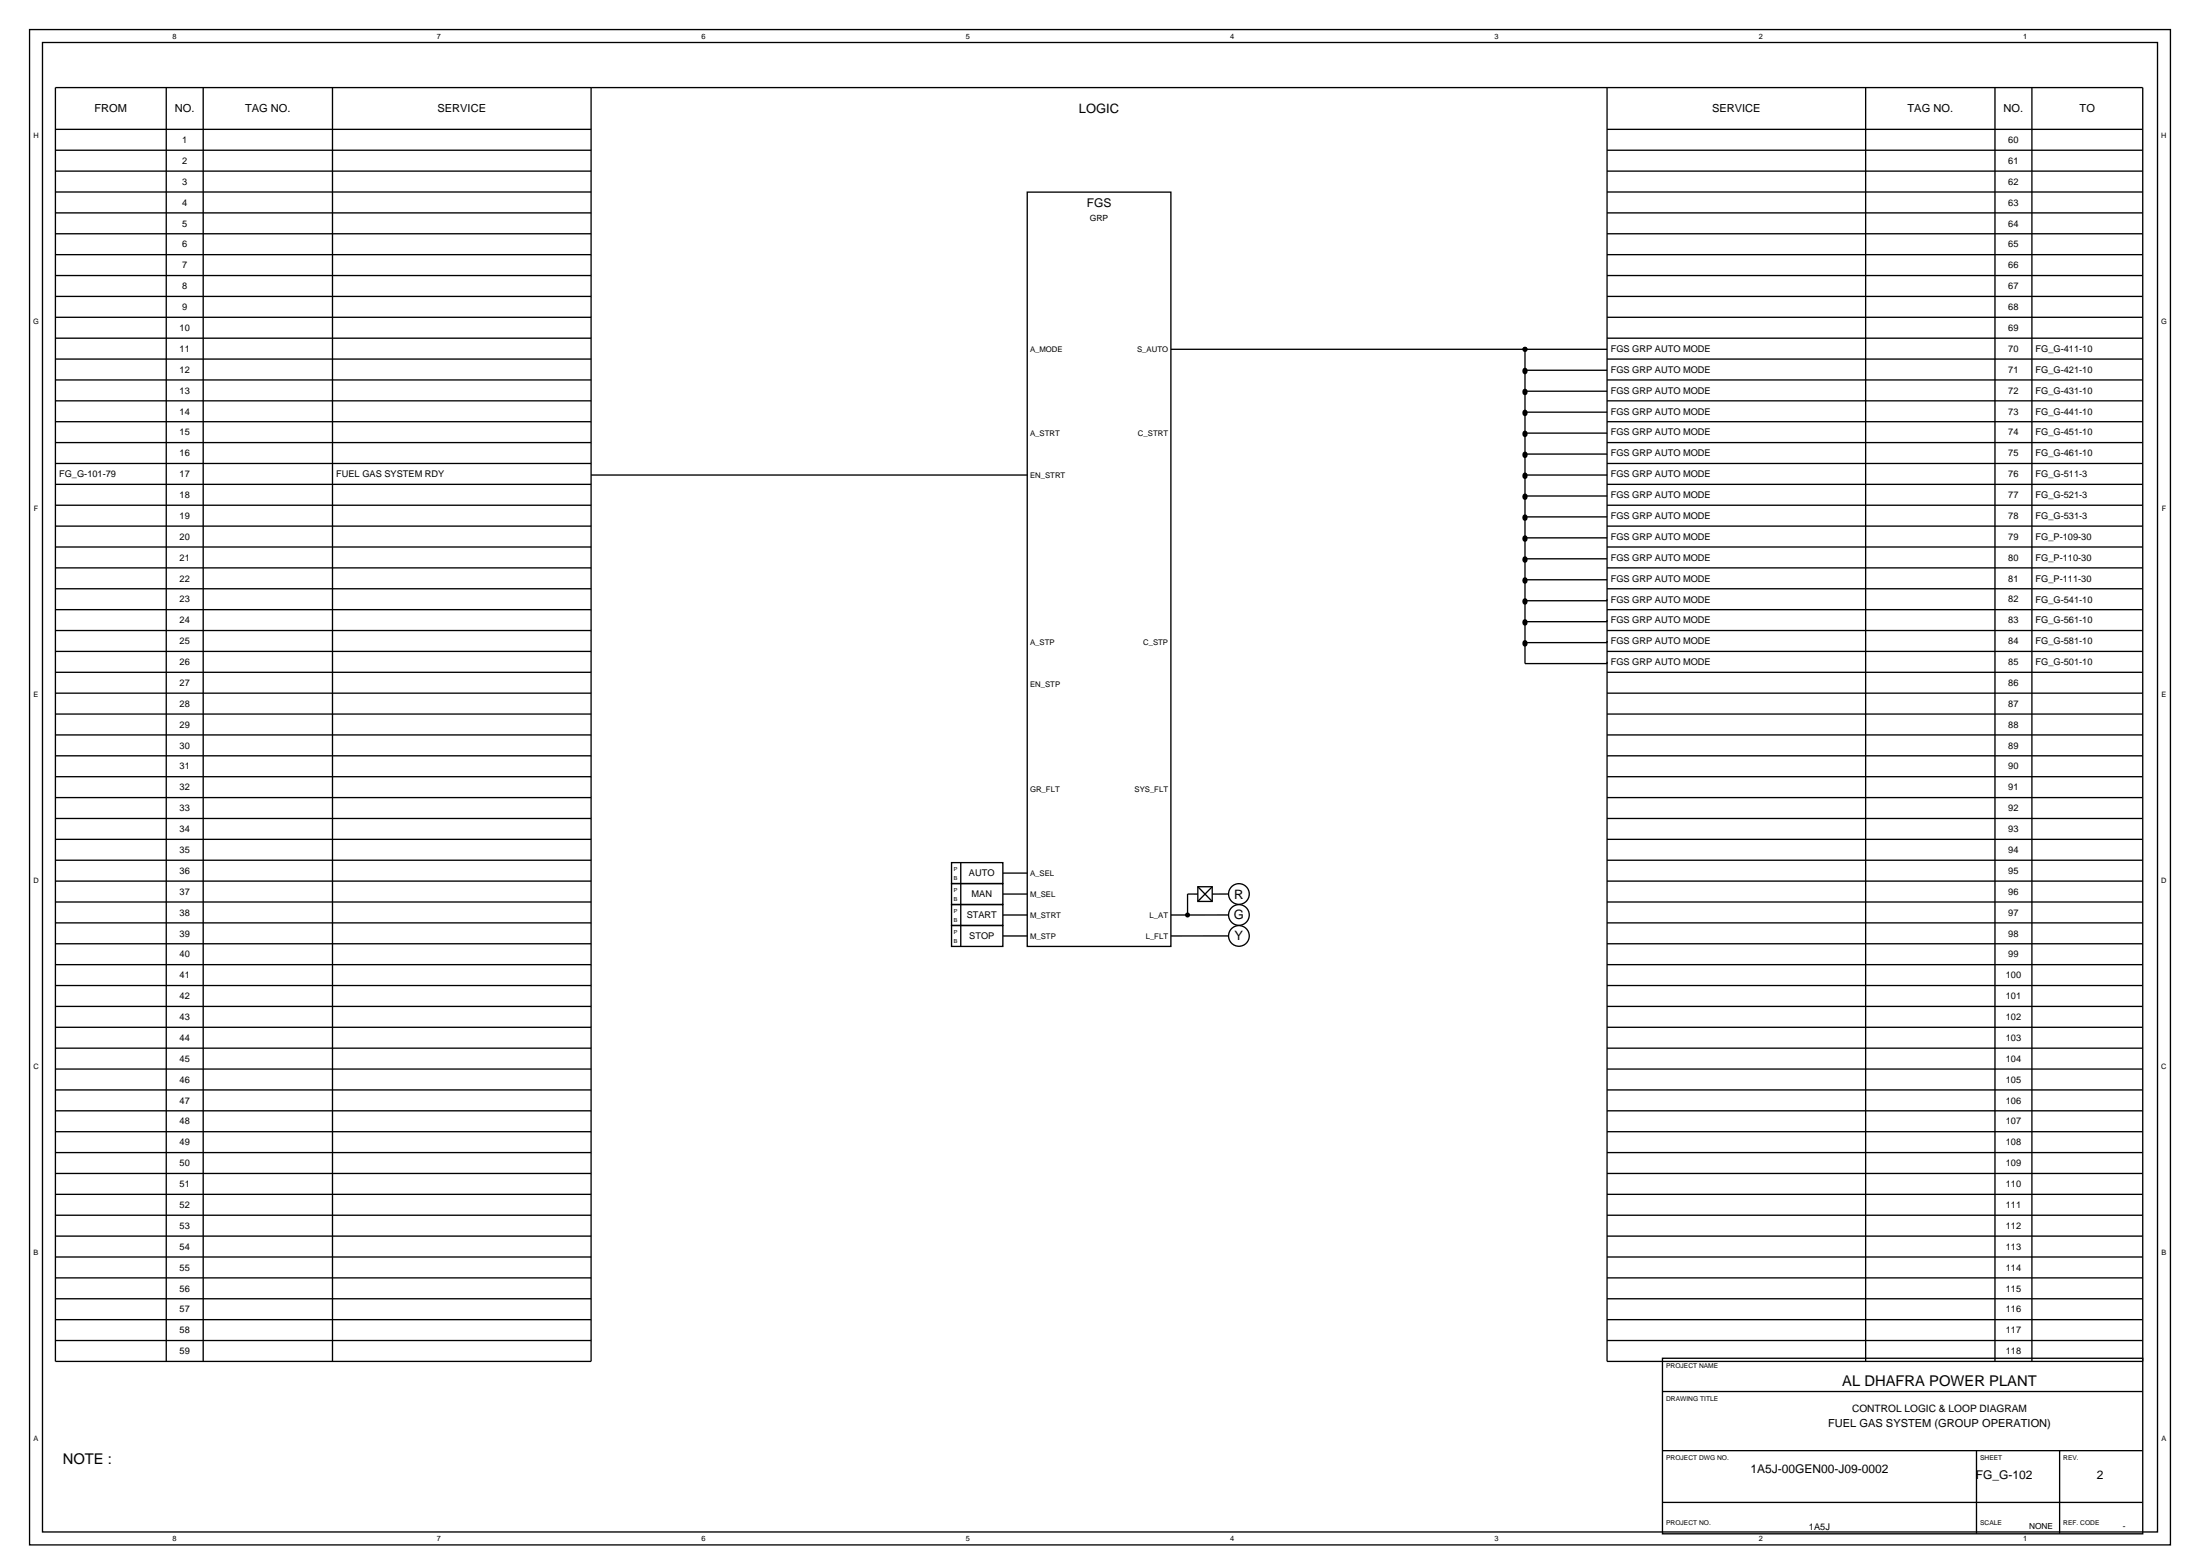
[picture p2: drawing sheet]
<svg xmlns="http://www.w3.org/2000/svg" width="420mm" height="297mm" viewBox="0 0 420 297" stroke-linecap="round" stroke-linejoin="round" font-family="sans-serif">
<g fill="none" stroke="#000" stroke-width=".25">
<path d="M5.6 5.6h408.9v289.3h-408.9zM8.1 8.1h403.9v284.4h-403.9zM31.7 16.7v243.2M38.8 16.7v243.2M63.5 16.7v243.2M112.9 16.7v243.2h-102.3v-243.2h398.6v243.2h-102.3v-243.2M356.3 16.7v243.2M381 16.7v243.2M388.1 16.7v243.2M10.6 24.7h102.3M10.6 28.7h102.3M10.6 32.7h102.3"/>
<path d="M10.6 36.7h102.3M196.2 36.7h27.4v144h-27.4zM306.9 24.7h102.3M306.9 28.7h102.3M306.9 32.7h102.3M306.9 36.7h102.3M10.6 40.6h102.3M10.6 44.6h102.3M10.6 48.6h102.3M10.6 52.6h102.3M10.6 56.6h102.3M306.9 40.6h102.3"/>
<path d="M306.9 44.6h102.3M306.9 48.6h102.3M306.9 52.6h102.3M306.9 56.6h102.3M10.6 60.6h102.3M10.6 64.6h102.3M10.6 68.5h102.3M10.6 72.5h102.3M10.6 76.5h102.3M223.6 66.7h83.3M291.2 66.7v60h15.7M291.2 70.7h15.7"/>
<path d="M291.2 74.7h15.7M291.2 78.7h15.7M306.9 60.6h102.3M306.9 64.6h102.3M306.9 68.5h102.3M306.9 72.5h102.3M306.9 76.5h102.3M10.6 80.5h102.3M10.6 84.5h102.3M10.6 88.5h102.3M10.6 92.5h102.3M10.6 96.4h102.3"/>
<path d="M112.9 90.7h83.3M291.2 82.7h15.7M291.2 86.7h15.7M291.2 90.7h15.7M291.2 94.7h15.7M291.2 98.7h15.7M306.9 80.5h102.3M306.9 84.5h102.3M306.9 88.5h102.3M306.9 92.5h102.3M306.9 96.4h102.3M10.6 100.4h102.3"/>
<path d="M10.6 104.4h102.3M10.6 108.4h102.3M10.6 112.4h102.3M10.6 116.4h102.3M291.2 102.7h15.7M291.2 106.7h15.7M291.2 110.7h15.7M291.2 114.7h15.7M291.2 118.7h15.7M306.9 100.4h102.3M306.9 104.4h102.3M306.9 108.4h102.3"/>
<path d="M306.9 112.4h102.3M306.9 116.4h102.3M10.6 120.4h102.3M10.6 124.4h102.3M10.6 128.3h102.3M10.6 132.3h102.3M10.6 136.3h102.3M291.2 122.7h15.7M306.9 120.4h102.3M306.9 124.4h102.3M306.9 128.3h102.3M306.9 132.3h102.3"/>
<path d="M306.9 136.3h102.3M10.6 140.3h102.3M10.6 144.3h102.3M10.6 148.3h102.3M10.6 152.3h102.3M10.6 156.2h102.3M306.9 140.3h102.3M306.9 144.3h102.3M306.9 148.3h102.3M306.9 152.3h102.3M306.9 156.2h102.3M10.6 160.2h102.3"/>
<path d="M10.6 164.2h102.3M10.6 168.2h102.3M10.6 172.2h102.3M10.6 176.2h102.3M181.7 164.7h9.8v4h-9.8zM181.7 168.7h9.8v4h-9.8zM181.7 172.7h9.8v4h-9.8zM181.7 176.7h9.8v4h-9.8zM183.5 164.7v16M191.5 166.7h4.7M191.5 170.7h4.7M191.5 174.7h4.7"/>
<path d="M191.5 178.7h4.7M228.8 169.3h2.7v2.8h-2.7zM228.8 169.3l2.7 2.8M228.8 170.7h-2v4M231.5 169.3l-2.7 2.8M234.6 170.7h-3.1M234.6 174.7h-11M234.6 178.7h-11M306.9 160.2h102.3M306.9 164.2h102.3M306.9 168.2h102.3M306.9 172.2h102.3"/>
<path d="M306.9 176.2h102.3M10.6 180.2h102.3M10.6 184.1h102.3M10.6 188.1h102.3M10.6 192.1h102.3M10.6 196.1h102.3M306.9 180.2h102.3M306.9 184.1h102.3M306.9 188.1h102.3M306.9 192.1h102.3M306.9 196.1h102.3M10.6 200.1h102.3"/>
<path d="M10.6 204.1h102.3M10.6 208.1h102.3M10.6 212.1h102.3M10.6 216h102.3M306.9 200.1h102.3M306.9 204.1h102.3M306.9 208.1h102.3M306.9 212.1h102.3M306.9 216h102.3M10.6 220h102.3M10.6 224h102.3M10.6 228h102.3"/>
<path d="M10.6 232h102.3M10.6 236h102.3M10.6 240h102.3M306.9 220h102.3M306.9 224h102.3M306.9 228h102.3M306.9 232h102.3M306.9 236h102.3M306.9 240h102.3M10.6 243.9h102.3M10.6 247.9h102.3M10.6 251.9h102.3"/>
<path d="M10.6 255.9h102.3M306.9 243.9h102.3M306.9 247.9h102.3M306.9 251.9h102.3M306.9 255.9h102.3M317.5 259.3h91.7v33.5h-91.7zM317.5 265.6h91.7M317.5 276.9h91.7M377.5 276.9v15.9M393.3 276.9v15.9M317.5 286.8h91.7"/>
<circle cx="236.6" cy="178.7" r="1.98"/>
<circle cx="236.6" cy="174.7" r="1.98"/>
<circle cx="236.6" cy="170.7" r="1.98"/>
</g>
<g fill="#000">
<circle cx="291.2" cy="78.7" r=".48"/>
<circle cx="291.2" cy="66.7" r=".48"/>
<circle cx="291.2" cy="70.7" r=".48"/>
<circle cx="291.2" cy="75" r=".48"/>
<circle cx="291.2" cy="71" r=".48"/>
<circle cx="291.2" cy="74.7" r=".48"/>
<circle cx="291.2" cy="79" r=".48"/>
<circle cx="291.2" cy="99" r=".48"/>
<circle cx="291.2" cy="83" r=".48"/>
<circle cx="291.2" cy="82.7" r=".48"/>
<circle cx="291.2" cy="86.7" r=".48"/>
<circle cx="291.2" cy="94.7" r=".48"/>
<circle cx="291.2" cy="91" r=".48"/>
<circle cx="291.2" cy="95" r=".48"/>
<circle cx="291.2" cy="98.7" r=".48"/>
<circle cx="291.2" cy="87" r=".48"/>
<circle cx="291.2" cy="90.7" r=".48"/>
<circle cx="291.2" cy="106.7" r=".48"/>
<circle cx="291.2" cy="111" r=".48"/>
<circle cx="291.2" cy="110.7" r=".48"/>
<circle cx="291.2" cy="115" r=".48"/>
<circle cx="291.2" cy="119" r=".48"/>
<circle cx="291.2" cy="118.7" r=".48"/>
<circle cx="291.2" cy="103" r=".48"/>
<circle cx="291.2" cy="107" r=".48"/>
<circle cx="291.2" cy="102.7" r=".48"/>
<circle cx="291.2" cy="114.7" r=".48"/>
<circle cx="291.2" cy="123" r=".48"/>
<circle cx="291.2" cy="122.7" r=".48"/>
<circle cx="226.8" cy="174.7" r=".48"/>
</g>
<g font-size="2.8">
<text x="351.8" y="264.5">AL DHAFRA POWER PLANT</text>
<text x="12" y="279.4">NOTE :</text>
</g>
<g font-size="2.5">
<text x="206.1" y="21.6">LOGIC</text>
<text x="235.7" y="171.5">R</text>
<text x="235.6" y="175.5">G</text>
<text x="235.8" y="179.5">Y</text>
</g>
<g font-size="2.3">
<text x="207.5" y="39.5">FGS</text>
<text x="334.3" y="281.3">1A5J-00GEN00-J09-0002</text>
<text x="377.3" y="282.3">FG_G-102</text>
<text x="400.5" y="282.3">2</text>
</g>
<g font-size="2.1">
<text x="18.1" y="21.4">FROM</text>
<text x="33.4" y="21.4">NO.</text>
<text x="46.8" y="21.4">TAG NO.</text>
<text x="83.5" y="21.4">SERVICE</text>
<text x="327" y="21.4">SERVICE</text>
<text x="364.3" y="21.4">TAG NO.</text>
<text x="382.6" y="21.4">NO.</text>
<text x="397.2" y="21.4">TO</text>
<text x="349.1" y="272.4">FUEL GAS SYSTEM (GROUP OPERATION)</text>
</g>
<text font-size="1.9" x="353.7" y="269.5">CONTROL LOGIC &amp; LOOP DIAGRAM</text>
<g font-size="1.8">
<text x="34.8" y="27.3">1</text>
<text x="383.5" y="27.3">60</text>
<text x="34.8" y="31.3">2</text>
<text x="34.8" y="35.3">3</text>
<text x="383.5" y="31.3">61</text>
<text x="383.5" y="35.3">62</text>
<text x="34.8" y="39.3">4</text>
<text x="383.5" y="39.3">63</text>
<text x="34.8" y="43.3">5</text>
<text x="34.8" y="47.2">6</text>
<text x="383.5" y="43.3">64</text>
<text x="383.5" y="47.2">65</text>
<text x="34.8" y="51.2">7</text>
<text x="383.5" y="51.2">66</text>
<text x="34.8" y="55.2">8</text>
<text x="34.8" y="59.2">9</text>
<text x="383.5" y="55.2">67</text>
<text x="383.5" y="59.2">68</text>
<text x="34.3" y="63.2">10</text>
<text x="383.5" y="63.2">69</text>
<text x="34.3" y="67.2">11</text>
<text x="34.3" y="71.2">12</text>
<text x="307.6" y="67.2">FGS GRP AUTO MODE</text>
<text x="307.6" y="71.2">FGS GRP AUTO MODE</text>
<text x="383.5" y="67.2">70</text>
<text x="383.5" y="71.2">71</text>
<text x="388.8" y="67.2">FG_G-411-10</text>
<text x="388.8" y="71.2">FG_G-421-10</text>
<text x="34.3" y="75.1">13</text>
<text x="307.6" y="75.2">FGS GRP AUTO MODE</text>
<text x="383.5" y="75.1">72</text>
<text x="388.8" y="75.2">FG_G-431-10</text>
<text x="34.3" y="79.1">14</text>
<text x="34.3" y="83.1">15</text>
<text x="307.6" y="79.1">FGS GRP AUTO MODE</text>
<text x="307.6" y="83.1">FGS GRP AUTO MODE</text>
<text x="383.5" y="79.1">73</text>
<text x="383.5" y="83.1">74</text>
<text x="388.8" y="79.1">FG_G-441-10</text>
<text x="388.8" y="83.1">FG_G-451-10</text>
<text x="34.3" y="87.1">16</text>
<text x="307.6" y="87.1">FGS GRP AUTO MODE</text>
<text x="383.5" y="87.1">75</text>
<text x="388.8" y="87.1">FG_G-461-10</text>
<text x="11.3" y="91.1">FG_G-101-79</text>
<text x="34.3" y="91.1">17</text>
<text x="34.3" y="95.1">18</text>
<text x="64.2" y="91.1">FUEL GAS SYSTEM RDY</text>
<text x="307.6" y="91.1">FGS GRP AUTO MODE</text>
<text x="307.6" y="95.1">FGS GRP AUTO MODE</text>
<text x="383.5" y="91.1">76</text>
<text x="383.5" y="95.1">77</text>
<text x="388.8" y="91.1">FG_G-511-3</text>
<text x="388.8" y="95.1">FG_G-521-3</text>
<text x="34.3" y="99.1">19</text>
<text x="307.6" y="99.1">FGS GRP AUTO MODE</text>
<text x="383.5" y="99.1">78</text>
<text x="388.8" y="99.1">FG_G-531-3</text>
<text x="34.3" y="103">20</text>
<text x="34.3" y="107">21</text>
<text x="307.6" y="103.1">FGS GRP AUTO MODE</text>
<text x="307.6" y="107.1">FGS GRP AUTO MODE</text>
<text x="383.5" y="103">79</text>
<text x="383.5" y="107">80</text>
<text x="388.8" y="103.1">FG_P-109-30</text>
<text x="388.8" y="107.1">FG_P-110-30</text>
<text x="34.3" y="111">22</text>
<text x="307.6" y="111">FGS GRP AUTO MODE</text>
<text x="383.5" y="111">81</text>
<text x="388.8" y="111">FG_P-111-30</text>
<text x="34.3" y="115">23</text>
<text x="34.3" y="119">24</text>
<text x="307.6" y="115">FGS GRP AUTO MODE</text>
<text x="307.6" y="119">FGS GRP AUTO MODE</text>
<text x="383.5" y="115">82</text>
<text x="383.5" y="119">83</text>
<text x="388.8" y="115">FG_G-541-10</text>
<text x="388.8" y="119">FG_G-561-10</text>
<text x="34.3" y="123">25</text>
<text x="307.6" y="123">FGS GRP AUTO MODE</text>
<text x="383.5" y="123">84</text>
<text x="388.8" y="123">FG_G-581-10</text>
<text x="34.3" y="127">26</text>
<text x="34.3" y="131">27</text>
<text x="307.6" y="127">FGS GRP AUTO MODE</text>
<text x="383.5" y="127">85</text>
<text x="383.5" y="131">86</text>
<text x="388.8" y="127">FG_G-501-10</text>
<text x="34.3" y="134.9">28</text>
<text x="383.5" y="134.9">87</text>
<text x="34.3" y="138.9">29</text>
<text x="34.3" y="142.9">30</text>
<text x="383.5" y="138.9">88</text>
<text x="383.5" y="142.9">89</text>
<text x="34.3" y="146.9">31</text>
<text x="383.5" y="146.9">90</text>
<text x="34.3" y="150.9">32</text>
<text x="34.3" y="154.9">33</text>
<text x="383.5" y="150.9">91</text>
<text x="383.5" y="154.9">92</text>
<text x="34.3" y="158.9">34</text>
<text x="383.5" y="158.9">93</text>
<text x="34.3" y="162.8">35</text>
<text x="34.3" y="166.8">36</text>
<text x="185.1" y="167.3">AUTO</text>
<text x="383.5" y="162.8">94</text>
<text x="383.5" y="166.8">95</text>
<text x="34.3" y="170.8">37</text>
<text x="185.5" y="171.3">MAN</text>
<text x="383.5" y="170.8">96</text>
<text x="34.3" y="174.8">38</text>
<text x="34.3" y="178.8">39</text>
<text x="184.6" y="175.3">START</text>
<text x="185.1" y="179.3">STOP</text>
<text x="383.5" y="174.8">97</text>
<text x="383.5" y="178.8">98</text>
<text x="34.3" y="182.8">40</text>
<text x="383.5" y="182.8">99</text>
<text x="34.3" y="186.8">41</text>
<text x="34.3" y="190.7">42</text>
<text x="383.1" y="186.8">100</text>
<text x="383.1" y="190.7">101</text>
<text x="34.3" y="194.7">43</text>
<text x="383.1" y="194.7">102</text>
<text x="34.3" y="198.7">44</text>
<text x="34.3" y="202.7">45</text>
<text x="383.1" y="198.7">103</text>
<text x="383.1" y="202.7">104</text>
<text x="34.3" y="206.7">46</text>
<text x="383.1" y="206.7">105</text>
<text x="34.3" y="210.7">47</text>
<text x="34.3" y="214.7">48</text>
<text x="383.1" y="210.7">106</text>
<text x="383.1" y="214.7">107</text>
<text x="34.3" y="218.7">49</text>
<text x="383.1" y="218.7">108</text>
<text x="34.3" y="222.6">50</text>
<text x="34.3" y="226.6">51</text>
<text x="383.1" y="222.6">109</text>
<text x="383.1" y="226.6">110</text>
<text x="34.3" y="230.6">52</text>
<text x="383.1" y="230.6">111</text>
<text x="34.3" y="234.6">53</text>
<text x="34.3" y="238.6">54</text>
<text x="383.1" y="234.6">112</text>
<text x="383.1" y="238.6">113</text>
<text x="34.3" y="242.6">55</text>
<text x="383.1" y="242.6">114</text>
<text x="34.3" y="246.6">56</text>
<text x="34.3" y="250.5">57</text>
<text x="383.1" y="246.6">115</text>
<text x="383.1" y="250.5">116</text>
<text x="34.3" y="254.5">58</text>
<text x="383.1" y="254.5">117</text>
<text x="34.3" y="258.5">59</text>
<text x="383.1" y="258.5">118</text>
<text x="345.5" y="292">1A5J</text>
</g>
<g font-size="1.6">
<text x="208.1" y="42.2">GRP</text>
<text x="387.5" y="292">NONE</text>
<text x="405.4" y="292">-</text>
</g>
<g font-size="1.5">
<text x="196.7" y="67.2">A_MODE</text>
<text x="217.2" y="67.2">S_AUTO</text>
<text x="196.7" y="83.2">A_STRT</text>
<text x="217.3" y="83.2">C_STRT</text>
<text x="196.7" y="91.2">EN_STRT</text>
<text x="196.7" y="123.2">A_STP</text>
<text x="218.3" y="123.2">C_STP</text>
<text x="196.7" y="131.2">EN_STP</text>
<text x="196.7" y="151.2">GR_FLT</text>
<text x="216.7" y="151.2">SYS_FLT</text>
<text x="196.7" y="167.2">A_SEL</text>
<text x="196.7" y="171.2">M_SEL</text>
<text x="196.7" y="175.2">M_STRT</text>
<text x="196.7" y="179.2">M_STP</text>
<text x="218.8" y="179.2">L_FLT</text>
<text x="219.5" y="175.2">L_AT</text>
</g>
<g font-size="1.4">
<text x="33" y="7.4">8</text>
<text x="83.5" y="7.4">7</text>
<text x="133.9" y="7.4">6</text>
<text x="184.4" y="7.4">5</text>
<text x="234.9" y="7.4">4</text>
<text x="285.4" y="7.4">3</text>
<text x="335.9" y="7.4">2</text>
<text x="386.4" y="7.4">1</text>
<text x="6.4" y="26.4">H</text>
<text x="412.8" y="26.4">H</text>
<text x="6.3" y="61.9">G</text>
<text x="412.7" y="61.9">G</text>
<text x="6.4" y="97.5">F</text>
<text x="412.8" y="97.5">F</text>
<text x="6.4" y="133">E</text>
<text x="412.8" y="133">E</text>
<text x="6.4" y="168.5">D</text>
<text x="412.8" y="168.5">D</text>
<text x="6.4" y="204.1">C</text>
<text x="412.8" y="204.1">C</text>
<text x="6.4" y="239.6">B</text>
<text x="412.8" y="239.6">B</text>
<text x="6.4" y="275.2">A</text>
<text x="412.8" y="275.2">A</text>
<text x="33" y="294.2">8</text>
<text x="83.5" y="294.2">7</text>
<text x="133.9" y="294.2">6</text>
<text x="184.4" y="294.2">5</text>
<text x="234.9" y="294.2">4</text>
<text x="285.4" y="294.2">3</text>
<text x="335.9" y="294.2">2</text>
<text x="386.4" y="294.2">1</text>
</g>
<g font-size="1.3">
<text x="318.2" y="261.1">PROJECT NAME</text>
<text x="318.2" y="267.4">DRAWING TITLE</text>
<text x="318.2" y="278.7">PROJECT DWG NO.</text>
<text x="378.2" y="278.7">SHEET</text>
<text x="394.1" y="278.7">REV.</text>
<text x="318.2" y="291">PROJECT NO.</text>
<text x="378.2" y="291">SCALE</text>
<text x="394.1" y="291">REF. CODE</text>
</g>
<g font-size="1.1">
<text x="182.1" y="166.2">P</text>
<text x="182.1" y="167.9">B</text>
<text x="182.1" y="170.2">P</text>
<text x="182.1" y="171.9">B</text>
<text x="182.1" y="174.2">P</text>
<text x="182.1" y="175.9">B</text>
<text x="182.1" y="178.2">P</text>
<text x="182.1" y="179.9">B</text>
</g>
</svg>
